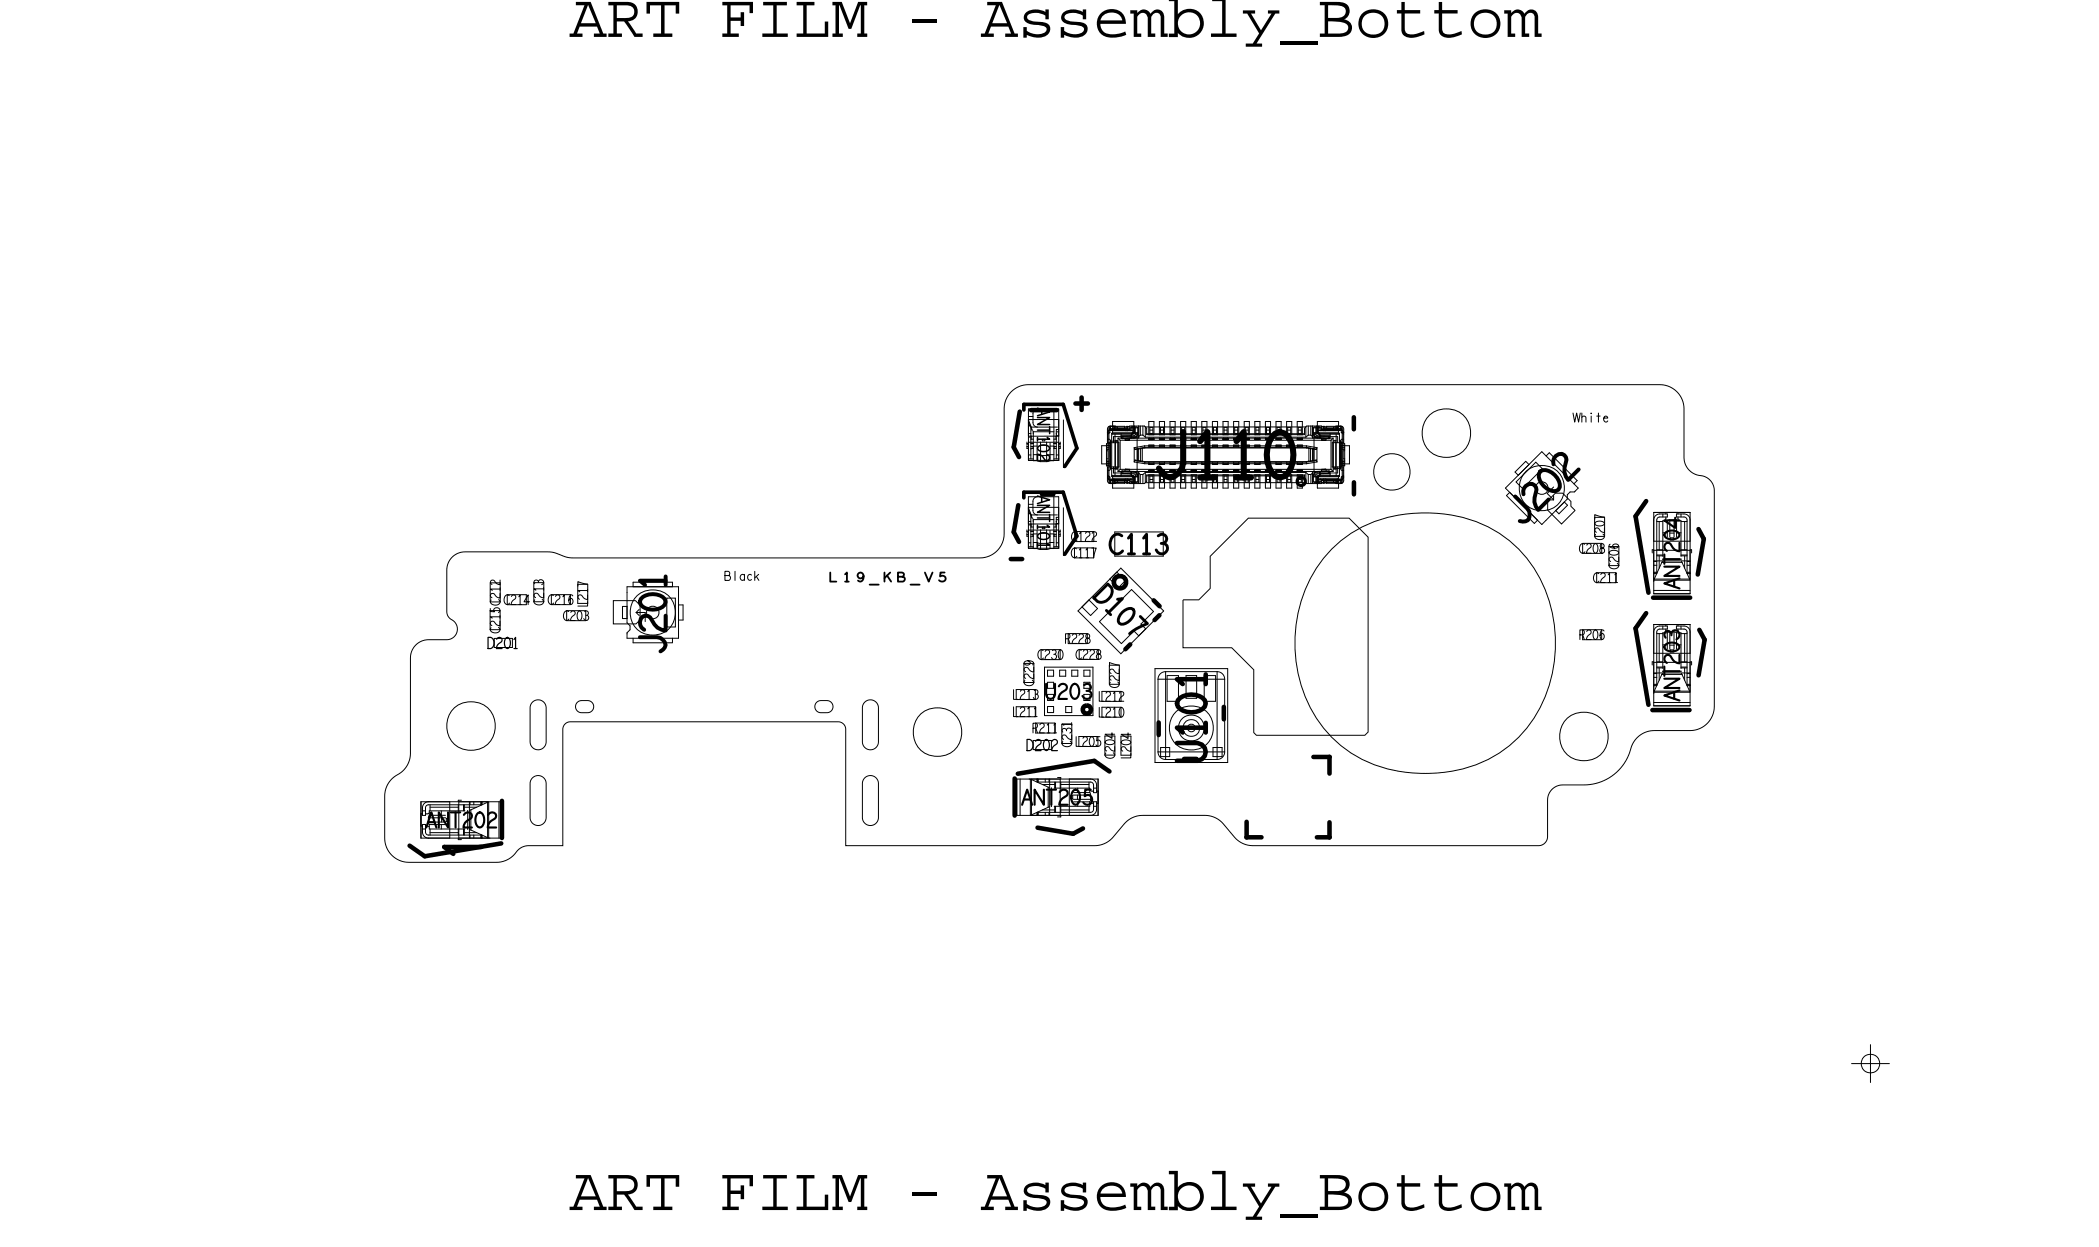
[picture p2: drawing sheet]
<svg xmlns="http://www.w3.org/2000/svg" width="69mm" height="41mm" viewBox="0 0 69 41" stroke-linecap="round" stroke-linejoin="round" font-family="sans-serif">
<!-- layer: Board Outline -->
<g fill="none" stroke="#000" stroke-width=".03">
<path d="M14.9 18.4l.4-.2h2.8l.8 .2h13.4a.8 .8 0 0 0 .8-.8l.1-4.2a.8 .8 0 0 1 .7-.7h21a.8 .8 0 0 1 .7 .8v1.8l.3 .3 .5 .2 .2 .3v7.2a.8 .8 0 0 1-.8 .8h-1.3a.8 .8 0 0 0-.7 .6 1.6 1.6 0 0 1-1.5 1.2h-.8l-.3 .2-.1 .3v1.3l-.3 .2h-9.5l-.4-.1-.6-.7-.3-.2h-2.3l-.4 .1-.7 .7-.4 .2h-8.3v-3.8l-.1-.2-9-.1-.2 .3v3.8h-1.3l-.5 .4-.3 .2h-3a.8 .8 0 0 1-.8-.8v-1.5a1.16 1.16 0 0 1 .7-.8l.1-.5 .1-3.4 .3-.3 .9-.1 .3-.3v-.2l-.3-.4v-1.4zM40 18.4l1.2-1.3h3.3l.7 .6v6.5l-.1 .1h-3.6l-.1-.1v-2.1l-.7-.7h-1.6v-1.6h.5l.4-.4zM44.2 18a4.4 4.4 0 0 1 6.8 1.4 4.3 4.3 0 0 1-2.6 6 4.3 4.3 0 0 1-5.6-3.3 4.5 4.5 0 0 1 1.4-4.1zM17.6 23.2l.3-.1 .1 .2v1.2l-.2 .3-.2-.1-.1-.2v-1.1zM17.6 25.7l.3-.1 .1 .2v1.2l-.2 .3-.2-.1-.1-.2v-1.1zM19.1 23.2l.4-.1 .1 .2v.1l-.2 .1h-.3l-.1-.1zM27 23.2l.4-.1 .1 .2v.1l-.2 .1h-.3l-.1-.1zM28.6 23.2l.2-.1 .2 .2v1.2l-.2 .3-.2-.1-.1-.2v-1.1zM28.6 25.7l.2-.1 .2 .2v1.2l-.2 .3-.2-.1-.1-.2v-1.1z"/>
<circle cx="45.9" cy="15.6" r=".6"/>
<circle cx="47.7" cy="14.3" r=".81"/>
<circle cx="15.6" cy="24" r=".81"/>
<circle cx="31" cy="24.2" r=".81"/>
<circle cx="52.3" cy="24.3" r=".81"/>
</g>
<g fill="none" stroke="#000" stroke-width=".15">
<path d="M33.4 18.5h.3zM33.5 14.8l.1 .3zM33.5 17.6l.1 .3zM33.6 16.7l-.1 .9zM33.7 13.6l-.2 1.2zM34 13.5h.9zM34.4 16.3h.4zM35.5 13.3h.4zM35.7 13.1v.4zM44.7 13.8v.4zM44.7 15.9v.4zM54.6 19.7h1.2z"/>
<path d="M56.1 17.5l.1 .3zM56.2 17.8l-.2 1.2zM14.7 28h1.2zM14.7 28l.3 .2zM16.6 26.4v1.3zM33.5 25.7v1.2zM34.3 27.3l1.1 .2zM35.4 27.5l.4-.1zM38.3 23.9v.4zM40.4 23.3v.4zM41.2 27.1v.5zM41.2 27.6h.1"/>
<path d="M41.2 27.6h.4zM43.4 25h.5zM43.5 27.6h.4zM43.9 27.6h.1M43.9 25h.1M43.9 25v.5zM43.9 27.1v.5zM54.6 23.4h1.2zM56.1 20.8l.2 .3zM56.3 21.1l-.2 1.2z"/>
</g>
<!-- layer: Components -->
<g fill="none" stroke="#000" stroke-width=".03">
<path d="M16.2 19.9h.3zM16.2 19.2v.7zM16.2 19.2h.3zM16.5 19.2v.7zM16.7 20h.7zM16.7 19.6v.4zM16.7 19.6h.7zM17.4 19.6v.4zM17.6 19.2h.4zM17.6 19.9h.4zM17.6 19.2v.7zM18 19.2v.7z"/>
<path d="M18.2 20h.6zM18.2 19.6v.4zM18.2 19.6h.6zM18.8 19.6v.4zM19.1 19.9h.3zM19.1 19.3v.6zM19.1 19.3h.3zM19.4 19.3v.6zM20.7 19.6v1zM20.7 19.4v.2zM20.7 19.4h1.7zM20.9 19.2v.2z"/>
<path d="M20.9 19.4h1.3zM20.9 19.2h1.3zM22.4 20h.1zM22.4 20v.5zM22.4 19.4v1.7zM22.5 20v.5zM33.9 17.5h.1M33.9 17.6h.1M33.9 17.6v.1zM33.9 17.5v.1zM34 17.7h.1M33.9 14.6h.1"/>
<path d="M33.9 14.7h.1M33.9 14.6v.1zM34 14.8h.1M33.9 14.7v.1zM34 16.4h.9zM34 16.4v.3zM34 16.7h.1zM34 16.7v1.4zM34 16.8h1zM34 16.8v.5zM34 17h.1M34 16.7v.1"/>
<path d="M34 17.2h.1M34 17.3h.1M34 17.3h1zM34 17.5h1zM34 17.5v.6zM34 17.9h.1M34 18.1h.1M34 18.1h.1zM34 18.1h1zM34 13.5h1zM34 13.5v.3zM34 13.8h.1z"/>
<path d="M34 13.9h1zM34 13.9v.5zM34 13.8v1.4zM34 14.1h.1M34 13.8v.1M34 14.3h.1M34 14.4h.1M34 14.4h1zM34 14.6h1zM34 14.6v.6zM34 15h.1M34 15.2h.1"/>
<path d="M34 15.2h.1zM34 15.2h1zM34 16.8l.1 .3zM34 16.8v.2zM34 13.9l.1 .3zM34 13.9v.2zM34 17v1.1zM34 17.4h.1zM34 17.5h.1zM34 17.6h.1zM34 17.7h.1zM34 14.1v1.1z"/>
<path d="M34 14.5h.1zM34 14.6h.1zM34 14.7h.1zM34 14.8h.1zM34 17.3v.1zM34 14.4v.1zM34 17h.9zM34 14.1h.9zM34.1 17.1h.1M34.1 14.2h.1M34.1 16.6v.3zM34.1 16.9l.2 .1"/>
<path d="M34.1 13.7v.3zM34.1 14l.2 .1M34.1 17.2h.7zM34.1 17.1v1zM34.1 14.2v1zM34.1 14.3h.7zM34.3 16.4l-.2 .2M34.3 13.5l-.2 .2M34.7 17.5v.6zM34.7 17.6h.1zM34.7 17.9h.1zM34.7 17.9h-.1"/>
<path d="M34.7 18.1h.1zM34.7 18.1h-.1M34.7 14.7h.1zM34.7 14.6v.6zM34.7 15h.1zM34.7 15.2h.1zM34.7 15h-.1M34.7 15.2h-.1M34.8 16.4v1.7zM34.8 17.4h.1zM34.8 17.5h.1zM34.8 18.1h.2z"/>
<path d="M34.8 13.5v1.7zM34.8 14.5h.1zM34.8 14.6h.1zM34.8 15.2h.2zM34.8 17.5h.1M34.8 17.6h.1M34.8 17.7h.1M34.8 14.6h.1M34.8 14.7h.1M34.8 14.8h.1M34.8 17.6v.1zM34.8 17.6h.1z"/>
<path d="M34.8 17.7h.1zM34.8 14.7h.1zM34.8 14.7v.1zM34.8 14.8h.1zM34.9 17.3v.1zM34.9 17.3h.1M34.9 14.4v.1zM34.9 14.4h.1M34.9 17.2h.1M34.9 17.1h.1zM34.9 17.1v1zM34.9 17.2h.1z"/>
<path d="M34.9 17.3h.1zM34.9 14.3h.1M34.9 17.9h.1zM34.9 14.2h.1zM34.9 14.2v1zM34.9 14.3h.1zM34.9 14.4h.1zM34.9 15h.1zM35 16.4v1.7zM35 16.8v.5zM35 17.5h.1M35 17.6h.1"/>
<path d="M35 17.5v.6zM35 17.7h.1M35 18.1h.1M35 13.5v1.7zM35 13.9v.5zM35 14.6h.1M35 14.7h.1M35 14.8h.1M35 14.6v.6zM35 15.2h.1M35 17.6v.1zM35 17.5v.1z"/>
<path d="M35 14.6v.1zM35 14.7v.1zM35.1 16.8v1.5zM35.1 13.9v1.5zM35.5 17.9l-.4 .4zM35.5 15l-.4 .4zM35.5 18.1v.3zM35.5 18.1h.6zM35.5 18.4h.6zM35.5 17.5v.4zM35.5 17.5h.6zM35.5 17.9h.6z"/>
<path d="M36.1 18.1v.3zM36.1 17.5v.4zM36.4 14.7h.2zM36.4 15.3h.2zM36.4 14.7v.6zM36.5 14.7h.1zM36.5 14.8h.1zM36.6 14.9h.1M36.5 15.1h.1M36.5 15.2h.1zM36.5 15.3h.1zM36.5 15.4h.1z"/>
<path d="M36.5 14.7v.7zM36.6 14.3h.1M36.6 14.5h.1M36.6 14.6h.3zM36.6 14.2v.4zM36.6 15.4h.3zM36.6 15.5h.1M36.6 15.7h.1M36.6 15.4v.5zM36.6 15.9h.1M36.6 15.7v.1M36.6 14.9v.2z"/>
<path d="M36.6 14.3v.3zM36.6 15.4v.3zM36.6 15.8v-.1l.1 .2M36.6 15.8h.1M36.6 14.7v.7zM36.6 15.4h.1M36.6 14.5l.1 .1M36.6 14.1v.5zM36.6 16h.1M36.6 15.4v.6zM36.6 14.2h.5zM36.6 15.8h.5z"/>
<path d="M36.6 15.9h.5zM36.6 14.2h.8zM36.6 15.8h.8zM36.6 14.1h.1M36.6 14.1v.2zM36.6 14.6v.8zM36.6 15.8v.2zM36.6 14.1h.5zM36.6 16h.5zM36.6 19.1l.3 .3zM36.6 19.1l.3-.2zM36.6 14.7v.6z"/>
<path d="M36.7 14.6h.1M36.7 15.4h.1M36.7 15.5h.1M36.7 14.6v.8zM36.7 14.6l-.1 .1M36.7 15.5h-.1M36.7 14.1h.1zM36.7 14.2h.1zM36.7 14.6h.2zM36.7 14.1v.1zM36.7 15.5h.2zM36.7 15.9h.1z"/>
<path d="M36.7 16h.1zM36.7 14.6v.9zM36.7 15.9h.1M36.7 14.1l-.1 .1M36.7 14.2h.6zM36.7 15.9h.6zM36.7 14.2l-.1 .1v-.1M36.7 14.3h.1M36.7 14.3v1.4zM36.7 14.3h.8zM36.7 15.7h.8zM36.7 13.9v.4z"/>
<path d="M36.7 15.7h.1M36.7 15.7v.4zM36.7 13.9h.7zM36.7 14.3h.7zM36.7 15.7h.7zM36.7 16.1h.7zM36.8 14.4v.2zM36.8 15.4v.2zM36.8 14.4h.7zM36.8 15.6h.7zM36.8 14.2h.1M36.8 14.1v.1z"/>
<path d="M36.8 15.8v.1zM36.8 15.8v.2zM36.8 14.2h.5zM36.8 15.8h.5zM36.8 19h.2h.2v.2v.2l-.2 .1-.2-.1-.1-.2zM36.8 15.9h.1M36.8 17.6v.8zM36.8 17.6h1.6zM36.8 18.4h1.6zM36.8 15.5h.1zM36.8 14.5h.1zM36.8 14.3v1.4z"/>
<path d="M36.8 14.1h.1M36.8 15.9v.1zM36.8 14.6v.8zM36.8 14.6h.1zM36.8 15.4h.1zM36.9 14.1h.1M36.9 15.9h.1M36.8 15.9h.5zM36.9 14.2h.1M36.9 14.2h.3zM36.9 15.9h.3zM36.9 18.9l.3 .3z"/>
<path d="M36.9 14.1h.3zM36.9 14.6v.8zM36.9 14.5h.1zM36.9 14.5v1.1zM36.9 14.5h7.1zM36.9 15.6h7.1zM37 15.5l-.1 .1zM37 14.5v1zM37 14.5h6.9zM37 15.5h6.9zM37 18.8l1.4 1.4zM37 18.8l-1.4 1.4z"/>
<path d="M37 15.6h.1M37 14.4h.4zM37 14.3v.2zM37 15.6h.4zM37 15.6v.1zM37 14.5h.1M37.1 14.5h.1M37 14.5h.4zM37 15.5l.4 .1zM37.1 14.4v.1zM37.1 14.5l.3-.1zM37.1 15.6h.3z"/>
<path d="M37.1 15.5v.1zM37.1 14.1v.1zM37.1 15.9v.1zM37.1 14.2h.1M37.1 14.1h.1M37.1 16h.1M37.1 15.9h.1M37.1 14.5h.1zM37.1 14.5h.2zM37.1 15.5h.2zM37.2 19.2l-.3 .2zM37.2 14.5h.1z"/>
<path d="M37.2 15.5h.1zM37.2 15.5l-.1 .1zM37.2 14.1h.1M37.2 14.2h.1M37.2 14.1v.1zM37.2 15.9h.1M37.2 16h.1M37.2 15.9v.1zM37.2 15.8l-.1 .1M37.2 15.8h.1M37.2 14.1h.1zM37.2 15.9h.1z"/>
<path d="M37.2 14.2h.1zM37.2 16h.1zM37.3 14.2h.1M37.3 15.9h.1M37.2 14.2l.1-.1zM37.2 15.8l.1 .1zM37.3 15.5v.1zM37.3 14.5h.1M37.3 14.1h.5zM37.3 14.1v.1zM37.3 15.8h.1M37.3 16h.5z"/>
<path d="M37.3 15.8v.2zM37.3 14.1h.3zM37.3 15.9h.3zM37.4 14.4h.1M37.3 14.4v.1zM37.3 15.7h.1M37.3 15.6h.1M37.3 15.6v.1zM37.3 15.8v.1zM37.4 15.6v.1zM37.4 15.7h.1M37.4 14.3h.1"/>
<path d="M37.4 19.5l-1.1 1zM37.4 19.5l.7 .7zM37.4 14.1h.1zM37.4 15.9h.1zM37.4 14.1h-.1M37.4 15.7v.3zM37.4 14.1v.2zM37.4 14.3h.2zM37.4 15.7h.2zM37.4 14.3v.1M37.4 13.9v.4zM37.4 15.7v.2z"/>
<path d="M37.4 15.7v.4zM37.4 15.6l.1 .1M37.4 15.6h.1M37.4 15.6l.2 .1M37.4 14.8l.4-.1zM37.4 15.3h.4zM37.4 14.8h.1zM37.4 14.8v.5zM37.5 14.8h.1M37.5 15.2h.1M37.5 15.2l-.1 .1zM37.5 14.4h.1"/>
<path d="M37.5 14.5h.1zM37.5 15.6h.1zM37.5 15.7h.1M37.5 14.8h.3zM37.5 15.2l.3 .1zM37.5 14.1v.2zM37.5 15.7v.2zM37.5 14.3l-.1 .1M37.6 14.1h.1M37.5 15.9h.1M37.6 15.7h.1M37.6 14.3h.1"/>
<path d="M37.5 14.3h.1M37.5 14.4v1.2zM37.5 14.8v.4zM37.6 14.8h.1M37.6 14.1v.2zM37.6 15.7v.2zM37.6 14.3l-.2 .2 .1-.1M37.6 14.8h.1zM37.6 15.2h.1zM37.6 15.2h.1M37.6 14.8v.4zM37.6 14.1v.4z"/>
<path d="M37.6 15.6h.1M37.6 15.6v.4zM37.6 15.6v.1zM37.6 14.4h.1M37.6 14.1v.3zM37.7 14.1v.3zM37.8 14.1h.1zM37.8 14.7h5.3zM37.8 15.3h5.3zM37.8 14.8h5.3zM37.8 15.2h5.3zM37.8 14.1v.3z"/>
<path d="M37.8 14.1h5.3zM37.8 14.4h5.3zM37.8 15.6h5.3zM37.8 15.9h5.3zM37.9 14.1v.3zM37.9 14.3h5.2zM37.9 14.4h5.2zM37.9 15.7h5.2zM37.9 13.9h.2zM37.9 13.9v.5zM38 14.1h.1zM38 14.2h.1z"/>
<path d="M38 14.1v.2zM38.1 14.1v.2zM38.1 13.9v.5zM38.3 13.9h.1zM38.3 13.9v.5zM38.3 14.1h.1zM38.3 14.2h.1zM38.3 14.1v.2zM38.4 17.6v.8zM38.4 14.1v.2zM38.4 13.9v.5zM38.6 13.9h.2z"/>
<path d="M38.6 13.9v.5zM38.7 14.1h.1zM38.7 14.2h.1zM38.7 14.1v.2zM38.8 14.1v.2zM38.8 13.9v.5zM39 13.9h.1zM39 13.9v.5zM39 14.1h.1zM39 14.2h.1zM39 14.1v.2zM39.1 14.1v.2z"/>
<path d="M39.1 13.9v.5zM39.3 13.9h.2zM39.3 13.9v.5zM39.4 14.1h.1zM39.4 14.2h.1zM39.4 14.1v.2zM39.5 14.1v.2zM39.5 13.9v.5zM39.7 13.9h.1zM39.7 13.9v.5zM39.7 14.1h.1zM39.7 14.2h.1z"/>
<path d="M39.7 14.1v.2zM39.8 14.1v.2zM39.8 13.9v.5zM40 13.9h.2zM40 13.9v.5zM40.1 14.1h.1zM40.1 14.2h.1zM40.1 14.1v.2zM40.2 14.1v.2zM40.2 13.9v.5zM40.4 13.9h.1zM40.4 13.9v.5z"/>
<path d="M40.4 14.1h.1zM40.4 14.2h.1zM40.4 14.1v.2zM40.5 14.1v.2zM40.5 13.9v.5zM40.7 13.9v.5zM40.7 13.9h.2zM40.8 14.1v.2zM40.8 14.1h.1zM40.8 14.2h.1zM40.9 14.1v.2zM40.9 13.9v.5z"/>
<path d="M41.1 13.9h.1zM41.1 13.9v.5zM41.1 14.1h.1zM41.1 14.2h.1zM41.1 14.1v.2zM41.2 14.1v.2zM41.2 13.9v.5zM41.4 13.9h.2zM41.4 13.9v.5zM41.5 14.1v.2zM41.5 14.1h.1zM41.5 14.2h.1z"/>
<path d="M41.6 14.1v.2zM41.6 13.9v.5zM41.8 13.9v.5zM41.8 13.9h.1zM41.8 14.1v.2zM41.8 14.1h.1zM41.8 14.2h.1zM41.9 14.1v.2zM41.9 13.9v.5zM42.1 13.9v.5zM42.1 13.9h.2zM42.2 14.1v.2z"/>
<path d="M42.2 14.1h.1zM42.2 14.2h.1zM42.3 14.1v.2zM42.3 13.9v.5zM42.5 13.9v.5zM42.5 13.9h.1zM42.5 14.1v.2zM42.5 14.1h.1zM42.5 14.2h.1zM42.6 14.1v.2zM42.6 13.9v.5zM42.8 13.9v.5z"/>
<path d="M42.8 13.9h.2zM42.9 14.1v.2zM42.9 14.1h.1zM42.9 14.2h.1zM43 14.1v.2zM43 13.9v.5zM43.1 14.1v.3zM43.1 14.1h.1M43.1 14.4h.1zM43.1 15.6l.1 .1zM43.1 14.8h.1zM43.1 15.2h.1z"/>
<path d="M43.1 14.8h.3zM43.1 15.3l.3-.1zM43.1 14.7l.4 .1zM43.1 15.3h.4zM43.1 14.1h.5zM43.1 16h.5zM43.2 14.1v.3zM43.2 14.4h.1zM43.2 15.7v.3zM43.2 15.7h.1zM43.2 14.8v.4zM43.2 15.2h.1"/>
<path d="M43.3 14.8h.1M43.2 14.8h.1M43.3 14.8v.4zM43.3 15.2h.1M43.3 14.1v.3zM43.3 14.4h.1M43.3 15.7v.3zM43.3 15.7v-.1zM43.3 15.6v.4zM43.3 14.1v.4zM43.3 14.5h.1zM43.3 15.6h.1"/>
<path d="M43.3 15.6h.1zM43.4 14.8h.1M43.4 14.1v.2zM43.4 14.3h.1M43.4 14.1h.1M43.4 14.1h.2zM43.4 14.3h.1zM43.4 15.7v.2zM43.4 15.7h.1M43.4 15.9h.1M43.4 15.7h.1zM43.4 15.9h.2z"/>
<path d="M43.4 14.3l.1 .2-.1-.1M43.4 14.4h.1M43.4 14.8v.4zM43.4 15.2h.1M43.4 14.8h.1zM43.4 15.2h.1zM43.4 14.3h.8zM43.4 14.4h.8zM43.4 14.4v1.2zM43.4 15.6h.8zM43.4 15.7h.8zM43.4 14.1h.1z"/>
<path d="M43.4 15.9h.1zM43.4 14.3l.1 .1M43.5 15.2h.1M43.5 15.2v.1zM43.5 14.1v.2zM43.5 14.3h.1M43.5 15.7v.3zM43.5 15.7h.1M43.5 14.8v.5zM43.5 14.8h.1M43.5 14.5h.4zM43.5 15.6h.1"/>
<path d="M43.5 15.6l.4-.1zM43.5 15.6l-.1 .1M43.5 14.5h.1M43.5 14.4l.4 .1zM43.5 15.6h.4zM43.5 14.4h.4zM43.5 13.9v.4zM43.5 13.9h.7zM43.5 14.3h.7zM43.5 15.7v.4zM43.5 15.7v.2zM43.5 15.7h.7z"/>
<path d="M43.5 16.1h.7zM43.5 14.3l.1 .1M43.5 14.2h.8zM43.5 15.8h.8zM43.5 14.1h.1M43.6 14.3h.1M43.6 15.7h-.1M43.6 14.4h.1M43.6 14.5h.1M43.6 14.4h.3zM43.6 15.6v.1zM43.6 15.7h.1"/>
<path d="M43.6 15.6h.3zM43.6 14.1l.1 .1zM43.6 15.9l.1-.1zM43.6 15.9h-.1M43.6 14.1v.1zM43.6 14.2h.1M43.6 14.2h.6zM43.6 15.8v.2zM43.6 15.8v.1zM43.6 15.8h.1M43.6 15.8h.6zM43.6 14.4v.1z"/>
<path d="M43.6 15.6h.1M43.6 14.1h.1zM43.6 14.2h.1zM43.6 15.9h.6zM43.6 15.9h.1zM43.6 16h.1zM43.6 14.5h.2zM43.6 15.5h.2zM43.6 15.5v.1zM43.7 14.2h.4zM43.7 14.2h.1M43.6 15.9h.1"/>
<path d="M43.7 15.9h.4zM43.7 15.9h.1M43.7 14.1v.1zM43.7 14.1h.1M43.7 15.9v.1zM43.7 16h.1M43.7 14.1h.3zM43.7 14.2h.3zM43.7 15.9h.3zM43.7 15.8h.1M43.7 15.8l.1 .1M43.8 15.5v.1z"/>
<path d="M43.8 14.2h.5zM43.8 15.8h.5zM43.8 14.5h.1M43.8 14.1h.5zM43.8 14.1h.1M43.8 15.9h.5zM43.8 16h.5zM43.8 15.9h.1M43.8 16h.1M43.8 14.2h.1M43.8 14.1v.1zM43.8 15.9v.1z"/>
<path d="M43.8 14.2h-.1M43.9 15.5v.1zM43.9 14.5h.1M43.9 15.6h.1M43.9 14.4v.1zM43.9 15.5h.1M43.9 14.4h.1M43.9 14.3v.2zM43.9 15.6v.1zM43.9 14.5h.1zM43.9 14.5v1zM43.9 15.5l.1 .1z"/>
<path d="M44 14.6h.4zM44 14.6v.8zM44 15.4h.4zM44 14.5v1.1zM44 14.6h.1zM44 15.4h.1zM44 14.5h.1zM44 15.5h.1zM44 15.5h.3zM44 14.2h.1M44.1 14.2h.1M44 14.1h.1"/>
<path d="M44 15.9h.1M44.1 15.9h.1M44.1 14.1v.1zM44.1 14.1h.1M44.1 14.6v.8zM44.1 14.2h.1zM44.1 14.1h.2zM44.1 15.9v.1zM44.1 15.9l.1-.1zM44.1 16h.2zM44.1 14.3v1.4zM44.1 14.2h.2z"/>
<path d="M44.1 15.9h.2zM44.2 14.1v.1zM44.2 15.8v.2zM44.2 14.4v.2zM44.2 15.4v.2zM44.2 13.9v.4zM44.2 14.3h.1M44.2 15.7v.4zM44.2 15.7h.1M44.2 14.3v1.4zM44.2 14.2l.2 .1M44.3 14.1v.1z"/>
<path d="M44.3 14.6h.1M44.3 15.9h.1M44.3 14.6v.9zM44.3 14.1l.1 .1M44.3 15.5h.1M44.3 15.4h.1M44.3 14.6v.8zM44.3 14.6v.1M44.3 14.7h.2zM44.3 14.7v.6zM44.3 15.3h.2zM44.3 14.1v.2z"/>
<path d="M44.3 14.1h.1M44.3 14.3h.1M44.3 15.8v.2zM44.3 15.8h.1M44.3 14.1v.5zM44.3 15.4v.6zM44.4 14.5h.1M44.3 14.7h.1zM44.3 14.8h.1zM44.3 14.7v.7zM44.3 15.2h.1zM44.3 15.3h.1z"/>
<path d="M44.3 15.4h.1zM44.3 14.5v.1M44.3 14.2v.1M44.3 14.3v.3zM44.3 15.4v.3zM44.4 15.7h.1M44.3 15.7v.1M44.3 14.9v.2zM44.4 14.9h.1M44.3 15.1h.1M44.4 14.2v.4zM44.4 15.4v.5z"/>
<path d="M44.4 15.7l-.2 .2M44.4 15.9h-.1M44.4 15.7l-.1 .1M44.4 14.7v.7zM44.5 14.7v.6zM52.2 17.9v.4zM52.2 17.9h.7zM52.2 18.3h.7zM52.6 17.1h.4zM52.6 17.7h.4zM52.6 17.1v.6zM52.7 19.2h.6z"/>
<path d="M52.7 18.9v.3zM52.7 18.9h.6zM52.9 17.9v.4zM53 17.1v.6zM53.1 18h.3zM53.1 18.7h.3zM53.1 18v.7zM53.3 18.9v.3zM53.4 18v.7zM54.5 18.2h.1M54.5 18.2v.1zM54.6 18.5h.1z"/>
<path d="M54.6 18.5h1.2zM54.6 16.9h.4zM54.6 18.2h1.2zM54.6 17.9h1.2zM54.6 16.9h1.2zM54.6 16.9v1zM54.6 19.6h1.2zM54.6 19.5h1.2zM54.6 18.9h.1zM54.6 18.7h.1zM54.6 17.2v1.7zM54.6 18.9v.7z"/>
<path d="M54.6 18.9h.1M54.6 19.1h1.2zM54.6 18.2v.9zM54.6 19.2h1.2zM54.6 19.1v.1M54.7 18.4h.2zM54.7 18.3h.2zM54.7 18.2h.2zM54.7 17.2h.2zM54.7 17.2v1.7zM54.8 17.2v1zM54.8 18.4v.4z"/>
<path d="M54.8 17.1h.2zM54.8 17h.2zM54.8 17l-.2 .2M54.8 17.1l-.1 .1M54.9 18.6h.6zM54.9 18.6l-.3 .5zM54.9 18.6h.1M54.9 18.5h.1M54.9 18.5h.6zM54.9 17.2v1.2zM54.9 17v.1zM54.9 17.6h.1z"/>
<path d="M54.9 17.2h.1zM55.4 16.9h.4zM55.5 18.4h.2zM55.5 18.3h.2zM55.5 17.2v1.2zM55.5 18.2h.2zM55.5 17.2h.2zM55.5 18.6l.3 .5zM55.6 17l.2 .2M55.6 17.1l.1 .1M55.6 17.2v1zM55.7 18.9h.1z"/>
<path d="M55.7 18.5h.1zM55.7 18.7h.1zM55.7 17.2v1.7zM55.8 19.1v.1M55.8 18.2h.1M55.8 16.9v1zM55.8 18.9h.1M55.8 18.9v.7zM55.8 17.2v1.7zM55.8 18.2v.9zM55.8 18.2v.1zM13.9 27.3v.4z"/>
<path d="M13.9 26.5v.4zM13.9 26.5v1.2zM13.9 26.5h.9zM13.9 27.7h.9zM13.9 26.8h.1zM13.9 26.7v.2zM13.9 27.5l.2 .2M14 26.7v.2zM14 27.5l.1 .1M14.1 26.5h1.8zM14.1 26.6h1.8zM14.1 27.6h1.8z"/>
<path d="M14.1 27.7h1.8zM14.1 26.5l-.2 .2M14.1 26.6l-.1 .1M14.2 26.8v.1zM14.2 26.8h1.1zM14.2 27.4h1.1zM14.2 26.6v.2zM14.2 27.4v.2zM14.2 26.7h.9zM14.2 27.5h.9zM14.6 26.8v.1zM14.8 26.5v1.2z"/>
<path d="M15.1 26.4h.1zM15.1 26.4h.1M15.1 26.6v.2zM15.1 27.7h.1M15.1 27.4v.2zM15.1 27.7h.1zM15.1 26.5v1.2zM15.1 27.7h1zM15.1 26.5h1zM15.3 27.4v.2zM15.3 26.6v.2zM15.3 26.7h.4z"/>
<path d="M15.4 26.8v.6zM15.4 26.8h.1M15.5 26.5v1.2zM15.5 26.8h.1M15.5 27.6v.1zM15.5 26.5v.1zM15.5 26.7v.7zM15.5 26.7l.6-.2zM15.5 27.4l.6 .3zM15.5 26.7h.1M15.6 26.5v.1zM15.6 27.6v.1z"/>
<path d="M15.9 27.6v.1zM15.9 26.5v.1zM15.9 26.5h.1M15.9 27.7h.1M15.9 26.5h.7zM15.9 27.7h.7zM16.1 27.7h.1M16.1 26.5v1.2zM16.1 26.5h.1M16.2 20.2h.3zM16.2 20.8h.3zM16.2 20.2v.6z"/>
<path d="M16.5 26.5v1.2zM16.5 20.2v.6zM16.6 26.5v1.2zM18.7 20.2v.3zM18.7 20.2h.6zM18.7 20.5h.6zM19.3 20.2v.3zM20.5 20h.2zM20.5 20v.4zM20.5 20.4h.2zM20.7 20v.4zM20.7 20.6l.1 .1z"/>
<path d="M20.7 20.9h.1M20.7 20.9v.2zM20.7 21.1h1.7zM20.8 20.7v.1zM20.8 20.8l-.1 .1zM20.9 21.1v.1zM20.9 21.2h1.3zM21 20.2l.1 .1zM21 20.2h.3zM21.1 20.1l-.1 .1zM22.4 20.5h.1zM33.5 22.8v.3z"/>
<path d="M33.5 22.8h.7zM33.5 23.1h.7zM33.5 23.3v.4zM33.5 23.3h.7zM33.5 23.7h.7zM33.6 25.7h.6zM33.6 25.7v1.2zM33.6 26.9h.6zM33.7 25.7v1.2zM33.8 22.5h.3zM33.8 21.9v.6zM33.8 21.9h.3z"/>
<path d="M34 25.7h.1M34 25.7v1.2zM34.1 25.7h.9zM34.1 25.7v1.2zM34.1 26.9h.9zM34.1 25.7l.5 .3zM34.1 26.9l.5-.2zM34.1 26.9h-.1M34.1 21.9v.6zM34.2 22.8v.3zM34.2 23.3v.4zM34.2 24.2h.6z"/>
<path d="M34.2 23.9v.3zM34.2 23.9h.6zM34.2 25.7v.1zM34.2 25.7h.1M34.2 26.8v.1zM34.3 26.9h.1M34.3 25.7v.1zM34.3 26.8v.1zM34.3 25.8h1.7zM34.3 25.7h1.7zM34.3 26.9h1.7zM34.3 26.8h1.7z"/>
<path d="M34.4 21.8h.6zM34.4 21.4v.4zM34.4 21.4h.6zM34.4 25.9h.4zM34.5 22h1.6zM34.5 22v1.6zM34.5 23.6h1.6zM34.5 25.7v.1zM34.5 26.8v.1zM34.6 22.3h.2zM34.6 22.1v.2zM34.6 22.1h.2z"/>
<path d="M34.6 22.5v.2zM34.6 22.5h.2zM34.6 23.5h.2zM34.6 23.3v.2zM34.6 23.3h.2zM34.6 26v.7zM34.6 26h.1M34.6 25.7v.1zM34.6 26.8v.1zM34.7 25.7v1.2zM34.7 26h.1M34.7 26v.6z"/>
<path d="M34.8 22.1v.2zM34.8 22.5v.2zM34.8 23.3v.2zM34.8 26h1.2zM34.8 26.6h1.2zM34.8 25.8v.2zM34.8 26.6v.2zM34.8 23.9v.3zM34.9 25.7h.1zM34.9 27h.1zM35 22.3h.2zM35 22.1v.2z"/>
<path d="M35 22.1h.2zM35 21.4v.4zM35 25.7v1.2zM35 25.7h.1M35 25.8v.2zM35 27h.1M35 26.6v.2zM35 25.9h1zM35 26.7h1zM35.1 23.9h.3zM35.1 24.5h.3zM35.1 23.9v.6z"/>
<path d="M35.2 22.1v.2zM35.2 23.5h.2zM35.2 23.3v.2zM35.2 23.3h.2zM35.3 20.9v.3zM35.3 20.9h.6zM35.3 21.2h.6zM35.3 25.7h1zM35.3 25.7v1.2zM35.3 26.9h1zM35.4 22.3h.2zM35.4 22.1v.2z"/>
<path d="M35.4 22.1h.2zM35.4 23.3v.2zM35.4 23.9v.6zM35.6 26v.2zM35.6 22.1v.2zM35.6 20.2l1.4 1.4zM35.6 24.3v.3zM35.6 24.3h.6zM35.6 24.6h.6zM35.6 21.8h.7zM35.6 21.4v.4zM35.6 21.4h.7z"/>
<path d="M35.7 20l.3 .3zM35.7 20l.3-.2zM35.8 22.3h.2zM35.8 22.1v.2zM35.8 22.1h.2zM35.8 23.5h.2zM35.8 23.3v.2zM35.8 23.3h.2zM35.8 22.5v.2zM35.8 22.5h.2zM35.8 23.4l.1-.1 .1 .1-.1 .1zM36 25.8v.2z"/>
<path d="M36 26.6v.2zM36 26v.2zM36 22.1v.2zM36 23.3v.2zM36 22.5v.2zM36 25.7l.2 .2M36 25.8l.1 .1M36.1 22v1.6zM36.1 26h.1zM36.1 25.9v.3zM36.1 26.7l-.1 .1M36.2 25.9v.3z"/>
<path d="M36.2 26.7l-.2 .2M36.2 24.3v.3zM36.3 25.7v.4zM36.3 26.5v.4zM36.3 25.7v1.2zM36.3 21.4v.4zM36.4 23.2h.6zM36.4 22.8v.4zM36.4 22.8h.6zM36.4 23.7h.6zM36.4 23.3v.4zM36.4 23.3h.6z"/>
<path d="M36.5 24.9h.3zM36.5 24.3v.6zM36.5 24.3h.3zM36.6 22.6h.4zM36.6 22v.6zM36.6 22h.4zM36.8 24.3v.6zM37 22v.6zM37 24.9h.3zM37 24.3v.6zM37 24.3h.3zM37 22.8v.4z"/>
<path d="M37 23.3v.4zM37.3 24.3v.6zM37.7 20.6l.4-.4zM38.1 22.1v3.1zM38.1 22.1h2.4zM38.1 25.2h2.4zM38.2 22.4v2.4zM38.2 22.4h2.2zM38.2 24.8h2.2zM38.2 24.8l.1 .2 .2 .1M38.3 24.7v.3zM38.3 24.7h.3z"/>
<path d="M38.3 25h.3zM38.4 20.2l-1.4 1.4zM38.5 22.2v2.9zM38.5 22.2h1.7zM38.5 25.1h1.7zM38.5 22.2h-.2l-.1 .2M38.5 22.3v.9zM38.5 22.3h.4zM38.5 23.2h.4zM38.6 24.7v.3zM40 24.7h.3zM40 25h.3z"/>
<path d="M40.2 22.2v2.9zM40.2 22.2l.2 .1v.1M40.3 24.7v.3zM40.4 22.4v2.4zM40.4 24.8v.2l-.2 .1M40.5 22.1v3.1zM52.2 20.8v.3zM52.2 20.8h.7zM52.2 21.1h.7zM52.9 20.8v.3zM54.5 21.9h.1M54.5 21.9v.1z"/>
<path d="M54.6 22.2h.1zM54.6 22.2h1.2zM54.6 20.6h.4zM54.6 21.9h1.2zM54.6 21.6h1.2zM54.6 20.6h1.2zM54.6 20.6v1zM54.6 23.3h1.2zM54.6 23.2h1.2zM54.6 22.6h.1zM54.6 22.4h.1zM54.6 20.9v1.7z"/>
<path d="M54.6 22.6v.7zM54.6 22.6h.1M54.6 22.8h1.2zM54.6 21.9v.9zM54.6 22.9h1.2zM54.6 22.8v.1M54.7 22.1h.2zM54.7 22h.2zM54.7 21.9h.2zM54.7 20.9h.2zM54.7 20.9v1.7zM54.8 20.9v1z"/>
<path d="M54.8 22.1v.4zM54.8 20.8h.2zM54.8 20.7h.2zM54.8 20.7l-.2 .2M54.8 20.8l-.1 .1M54.9 22.3h.6zM54.9 22.3l-.3 .5zM54.9 22.3h.1M54.9 22.2h.1M54.9 22.2h.6zM54.9 20.9v1.2zM54.9 20.7v.1z"/>
<path d="M54.9 21.3h.1zM54.9 20.9h.1zM55.4 20.6h.4zM55.5 22.1h.2zM55.5 22h.2zM55.5 20.9v1.2zM55.5 21.9h.2zM55.5 20.9h.2zM55.5 22.3l.3 .5zM55.6 20.7l.2 .2M55.6 20.8l.1 .1M55.6 20.9v1z"/>
<path d="M55.7 22.6h.1zM55.7 22.2h.1zM55.7 22.4h.1zM55.7 20.9v1.7zM55.8 22.8v.1M55.8 21.9h.1M55.8 20.6v1zM55.8 22.6h.1M55.8 22.6v.7zM55.8 20.9v1.7zM55.8 21.9v.9zM55.8 21.9v.1z"/>
<circle cx="50.9" cy="16.1" r=".75"/>
<circle cx="21.5" cy="20.2" r=".75"/>
<circle cx="39.3" cy="24" r=".73"/>
</g>
<g fill="none" stroke="#000" stroke-width=".15">
<path d="M36.8 19.1l.2-.1 .2 .1v.2l-.2 .1-.2-.1zM38.1 19.8l.2 .2zM54 17l.4 2.6zM54.3 16.5l-.3 .5zM13.5 27.9l.5 .4zM14 28.3l2.5-.5zM33.6 25.5l2.5-.4zM35.8 23.4l.1-.1 .1 .1v.1l-.1 .1-.1-.1zM36.1 25.1l.5 .4zM37.2 21.4l.1-.1zM38.1 20.5l.2-.2zM54 20.7l.4 2.6z"/>
<path d="M54.3 20.2l-.3 .5z"/>
</g>
<path d="M33.8 16.3h1.3zM33.8 16.3v.1zM33.8 13.4h1.3zM33.8 13.4v.1zM35.1 16.3l.5 1.4zM35.1 13.4l.5 1.4zM35.6 17.7l-.4 .6zM35.6 14.8l-.4 .6z" fill="none" stroke="#000" stroke-width=".12"/>
<!-- layer: Text -->
<g fill="none" stroke="#000" stroke-width=".07">
<path d="M54.9 18.7h.5l-.5 .3h.5M54.9 18.3v.3M54.9 18.5h.5M55 17.6a.26 .26 0 0 1 .2-.1 .26 .26 0 0 1 .2 .2 .26 .26 0 0 1-.2 .1 .26 .26 0 0 1-.2-.2zM55.3 17.1v.3l-.4-.2h.5M55.4 17.9v.3l-.3-.2a.13 .13 0 0 0-.2 0 .13 .13 0 0 0 .1 .2M55.4 19.1l-.5 .2 .5 .1M14.1 27.3l.1-.5 .2 .5M14.8 26.8v.5l-.3-.5v.5M14.9 26.8h.3M15 26.8v.5M15.3 26.9a.13 .13 0 0 1 .2-.1 .13 .13 0 0 1 0 .2l-.2 .3h.3"/>
<path d="M15.8 26.8a.24 .24 0 0 1 .2 .3 .24 .24 0 0 1-.2 .2 .34 .34 0 0 1 0-.5zM16.1 26.9a.13 .13 0 0 1 .2-.1 .13 .13 0 0 1 0 .2l-.2 .3h.3M33.7 26.6l.2-.5 .2 .5M34.5 26.1v.5l-.3-.5v.5M34.5 22.6v.3l.2 .2 .1-.2v-.3M34.6 26.1h.3M34.7 26.1v.5M35 22.7a.13 .13 0 0 1 .1-.1 .13 .13 0 0 1 .1 .2l-.3 .3h.3M35 26.2a.13 .13 0 0 1 .2-.1 .13 .13 0 0 1 0 .2l-.2 .3h.2M35.4 22.6a.24 .24 0 0 1 .2 .2 .24 .24 0 0 1-.2 .3 .34 .34 0 0 1 0-.5zM35.5 26.1a.24 .24 0 0 1 .2 .2 .24 .24 0 0 1-.2 .3 .34 .34 0 0 1 0-.5zM35.8 22.6a.12 .12 0 0 1 .2 0 .12 .12 0 0 1-.1 .2"/>
<path d="M36 26.1h-.2v.2a.16 .16 0 0 1 .2 0 .16 .16 0 0 1 0 .3 .16 .16 0 0 1-.2-.1M54.9 22.4h.5l-.5 .3h.5M54.9 22v.3M54.9 22.2h.5M55 21.3a.26 .26 0 0 1 .2-.1 .26 .26 0 0 1 .2 .2 .26 .26 0 0 1-.2 .1 .26 .26 0 0 1-.2-.2zM55.2 20.9a.12 .12 0 0 0-.2 0 .12 .12 0 0 0 0 .2M55.4 21.6v.3l-.3-.2a.13 .13 0 0 0-.2 0 .13 .13 0 0 0 .1 .2M55.4 22.8l-.5 .2 .5 .1"/>
</g>
<path d="M21.2 19.8a.51 .51 0 0 1 .8 .1 .48 .48 0 0 1-.9 0zM22 19.2h-.9l.2 .1M21.1 21l.7 .1 .2 .2-.2 .2M22 20.3v.5a.71 .71 0 0 1-.6-.5l-.2 .1-.1 .2 .2 .2" fill="none" stroke="#000" stroke-width=".13"/>
<path d="M23.9 19h.2v.2h-.2v-.3h.2v.1M24.3 18.9v.3M24.9 18.9v.3" fill="none" stroke="#000" stroke-width=".03"/>
<path d="M27.4 18.9v.3h.2M27.9 19l.1-.1v.3M27.9 19.2h.1M28.5 19a.1 .1 0 0 1-.1 .1 .11 .11 0 0 1-.1-.2 .11 .11 0 0 1 .2 .1 .13 .13 0 0 1 0 .1 .13 .13 0 0 1-.2 .1M28.7 19.3h.3M29.2 18.9v.3M29.3 19l.1 .2M29.4 18.9l-.2 .2M29.6 19l.2 .1v.1h-.2v-.3h.2v.1M30.1 19.3h.3M30.5 18.9l.2 .3 .1-.3M31.2 18.9h-.2v.1a.11 .11 0 0 1 .2 .1 .11 .11 0 0 1 0 .1 .11 .11 0 0 1-.2 0" fill="none" stroke="#000" stroke-width=".06"/>
<g fill="none" stroke="#000" stroke-width=".05">
<path d="M34.2 16.4l.4 .1-.4 .1M34.2 16.7h.4l-.4 .2h.4M34.3 13.5l.4 .1-.4 .1M34.3 13.8h.4l-.4 .2h.4M34.3 17.7v-.1a.16 .16 0 0 1 .2 0 .16 .16 0 0 1 .1 .2 .19 .19 0 0 1-.3-.1zM34.3 14.8v-.1a.16 .16 0 0 1 .2 0 .16 .16 0 0 1 .1 .2 .19 .19 0 0 1-.3-.1zM34.6 17.3l.1 .1h-.4M34.6 17.9l.1 .1h-.4M34.6 14.4l.1 .1h-.4M34.6 15a.1 .1 0 0 1 0 .1 .1 .1 0 0 1-.1 .1l-.2-.2v.2M34.6 17v.2M34.6 17.1h-.4"/>
<path d="M34.7 14.1v.2M34.7 14.2h-.4"/>
</g>
<path d="M37 17.7a.29 .29 0 0 0-.4 .3 .29 .29 0 0 0 .4 .2h.1M37.3 17.8l.1-.2v.7M37.8 17.8l.1-.2v.7M38.2 17.7a.16 .16 0 0 1 .3 0 .16 .16 0 0 1-.1 .2" fill="none" stroke="#000" stroke-width=".09"/>
<path d="M38.9 24.5h.6a.29 .29 0 0 1 .3 .3 .29 .29 0 0 1-.3 .3h-.6M39 23a.56 .56 0 0 1 .8 .2 .53 .53 0 0 1-.5 .3 .53 .53 0 0 1-.4-.3zM39.8 22.4h-.9l.1 .2M39.8 24h-.9l.1 .2" fill="none" stroke="#000" stroke-width=".15"/>
<path d="M39.1 14.3v1a.41 .41 0 0 1-.4 .4 .41 .41 0 0 1-.4-.2M39.6 14.6l.3-.3v1.5M40.8 14.6l.3-.3v1.5M42.1 14.3a.54 .54 0 0 1 .6 .7v.2a.43 .43 0 0 1-.4 .6 .43 .43 0 0 1-.5-.6v-.4z" fill="none" stroke="#000" stroke-width=".2"/>
<!-- layer: Drawing Origin -->
<path d="M61.1 35.1h1.3M61.5 34.9l.2-.1 .3 .1 .1 .2-.1 .2-.3 .1-.2-.1-.1-.2zM61.7 34.5v1.2" fill="none" stroke="#000" stroke-width=".03"/>
<!-- layer: All Others -->
<path d="M20.2 19.8h.8l.1 .2v.5l-.1 .1h-.8zM22 19.7h.3v1h-.3z" fill="none" stroke="#000" stroke-width=".03"/>
<g font-size="2.1">
<text x="18.8" y="1.2">ART FILM - Assembly_Bottom</text>
<text x="18.8" y="40">ART FILM - Assembly_Bottom</text>
</g>
<text font-size="1.5" x="38.1" y="15.8">J110</text>
<text font-size=".9" x="39.8" y="25.2" transform="rotate(-90 39.8 25.2)">U101</text>
<g font-size=".8">
<text x="50.2" y="17.4" transform="rotate(-45 50.2 17.4)">J 2 0 2</text>
<text x="22" y="21.6" transform="rotate(-90 22 21.6)">J201</text>
</g>
<g font-size=".7">
<text x="36.1" y="19.7" transform="rotate(45 36.1 19.7)">D 1 0 7</text>
<text x="36.6" y="18.3">C113</text>
</g>
<g font-size=".5">
<text x="34.5" y="23.1">U203</text>
<text x="55.4" y="23.2" transform="rotate(-90 55.4 23.2)">ANT203</text>
<text x="55.4" y="19.5" transform="rotate(-90 55.4 19.5)">ANT204</text>
<text x="14" y="27.3">ANT202</text>
<text x="33.7" y="26.6">ANT205</text>
</g>
<g font-size=".4">
<text x="34.2" y="16.4" transform="rotate(90 34.2 16.4)">ANT101</text>
<text x="34.3" y="13.5" transform="rotate(90 34.3 13.5)">ANT102</text>
<text x="16.1" y="21.4">D201</text>
<text x="33.9" y="24.8">D202</text>
</g>
<g font-size=".3">
<text x="35.3" y="17.9">C122</text>
<text x="51.9" y="13.9">White</text>
<text x="53" y="17.9" transform="rotate(-90 53 17.9)">C207</text>
<text x="16.5" y="20.9" transform="rotate(-90 16.5 20.9)">C215C212</text>
<text x="16.6" y="20">C214</text>
<text x="17.9" y="20" transform="rotate(-90 17.9 20)">C213</text>
<text x="18.1" y="20">C216</text>
<text x="18.6" y="20.5">C203</text>
<text x="19.4" y="20.1" transform="rotate(-90 19.4 20.1)">L217</text>
<text x="23.9" y="19.2">Black</text>
<text x="33.4" y="23.1">L213</text>
<text x="33.4" y="23.7">L211</text>
<text x="34.1" y="22.7" transform="rotate(-90 34.1 22.7)">C229</text>
<text x="34.2" y="21.8">C230</text>
<text x="35.1" y="21.2">R228</text>
<text x="35.3" y="18.4">C117</text>
<text x="35.5" y="21.8">C228</text>
<text x="36.3" y="23.2">L212</text>
<text x="36.3" y="23.7">L210</text>
<text x="36.9" y="22.7" transform="rotate(-90 36.9 22.7)">C227</text>
<text x="52.1" y="21.1">R206</text>
<text x="52.1" y="18.3">C208</text>
<text x="52.6" y="19.2">C211</text>
<text x="53.4" y="18.8" transform="rotate(-90 53.4 18.8)">C206</text>
<text x="34" y="24.2">R211</text>
<text x="35.4" y="24.7" transform="rotate(-90 35.4 24.7)">C231</text>
<text x="35.5" y="24.6">L205</text>
<text x="36.8" y="25.1" transform="rotate(-90 36.8 25.1)">C204</text>
<text x="37.3" y="25.1" transform="rotate(-90 37.3 25.1)">L204</text>
</g>
</svg>
